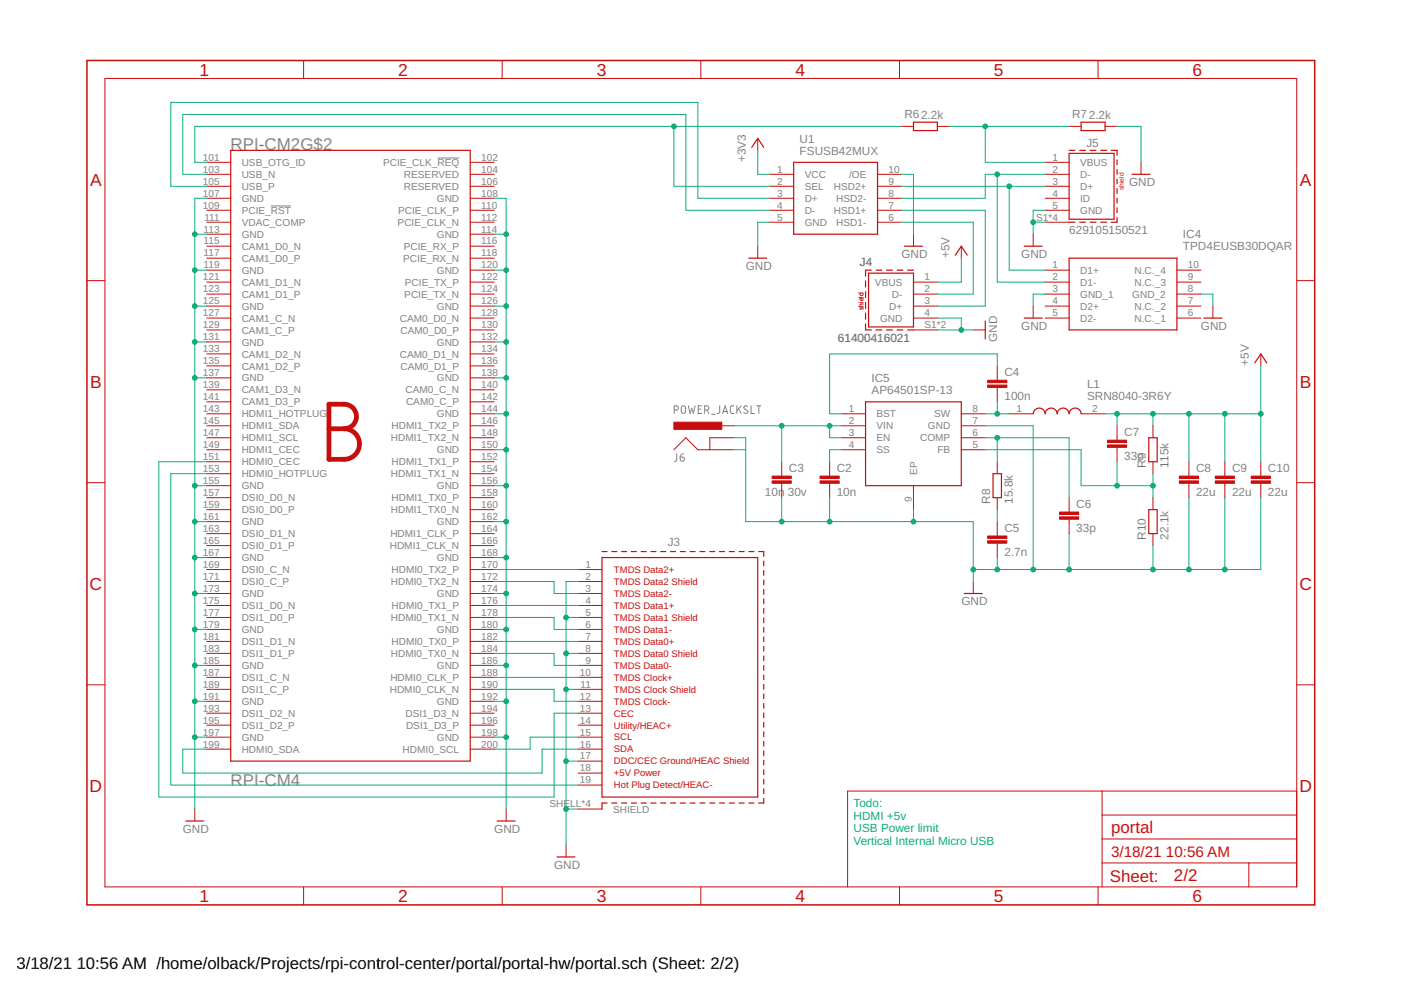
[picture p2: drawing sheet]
<svg xmlns="http://www.w3.org/2000/svg" width="297mm" height="210mm" viewBox="0 0 297 210" stroke-linecap="round" stroke-linejoin="round" font-family="sans-serif">
<g fill="none" stroke="#808080" stroke-width=".21">
<path d="M92.7 33.5h4.7M57.4 43.7h4.3M143 87h.4a.46 .46 0 0 0 .4-.5 .46 .46 0 0 0-.4-.5h-.4v1.7M143.5 96.2v1.4l-.5 .2M144.2 96.9h.5a.45 .45 0 0 1 .4 .5 .45 .45 0 0 1-.5 .4 .45 .45 0 0 1-.4-.4zM144.6 86.2l.3-.2 .3 .2 .2 1a.46 .46 0 0 1-.5 .5 .46 .46 0 0 1-.5-.5zM144.9 96.2l-.4 .1-.3 .6M145.9 86l.4 1.7 .4-1.1 .3 1.1 .4-1.7M148 86.8h.6M148.8 86h-.8v1.7h.8M149.4 87h.5a.46 .46 0 0 0 .4-.5 .46 .46 0 0 0-.4-.5h-.5v1.7M149.9 87l.4 .7"/>
<path d="M150.9 87.8h.7M152.6 86v1.4l-.6 .3M153.2 87.7l.6-1.7 .5 1.7M153.3 87.2h.9M155.6 86l-.5 .1-.2 .3v1l.3 .3h.4M156.2 86v1.7M156.6 86.7l.5 1M157.1 86l-.9 1M158.5 86.2l-.2-.1a.37 .37 0 0 0-.5 .1 .37 .37 0 0 0 .1 .5l.5 .3a.37 .37 0 0 1 .1 .5 .37 .37 0 0 1-.5 .1l-.3-.2M159.2 86v1.7h.8M160.4 86h.9M160.9 86v1.7"/>
</g>
<g fill="none" stroke="#c90d0c" stroke-width=".21">
<path d="M22.2 16.6h252.7v171.4h-252.7zM64.4 12.8v3.8M106.5 12.8v3.8M148.6 12.8v3.8M190.7 12.8v3.8M232.8 12.8v3.8M43.8 34.4h5.1M43.8 37h5.1M43.8 39.5h5.1M99.7 34.4h5.1M99.7 37h5.1M99.7 39.5h5.1"/>
<path d="M160.7 29.3v2.6M163.2 37h5.1M163.2 39.5h5.1M186.1 37h5M186.1 39.5h5M191.1 26.8h2.6M198.7 26.8h2.6M221.6 34.4h5.1M221.6 37h5.1M221.6 39.5h5.1M226.7 26.8h2.5M234.3 26.8h2.5"/>
<path d="M241.9 34.4v2.6M18.4 59.5h3.8M43.8 52.2h5.1M43.8 54.7h5.1M43.8 59.8h5.1M43.8 42h5.1M43.8 49.7h5.1M43.8 57.3h5.1M43.8 44.6h5.1M43.8 47.1h5.1M99.7 52.2h5.1M99.7 54.7h5.1"/>
<path d="M99.7 59.8h5.1M99.7 42h5.1M99.7 49.7h5.1M99.7 57.3h5.1M99.7 44.6h5.1M99.7 47.1h5.1M160.7 52.2v2.5M163.2 42h5.1M163.2 44.6h5.1M163.2 47.1h5.1M186.1 42h5M186.1 44.6h5"/>
<path d="M186.1 47.1h5M193.7 59.8h5M193.7 49.7v2.5M203.8 52.2v2.5M219.1 49.7v2.5M221.6 59.8h5.1M221.6 42h5.1M221.6 57.3h5.1M221.6 44.6h5.1M221.6 47.1h5.1M249.5 59.8h5.1M249.5 57.3h5.1"/>
<path d="M274.9 59.5h3.8M43.8 67.4h5.1M43.8 70h5.1M43.8 75h5.1M43.8 77.6h5.1M43.8 62.4h5.1M43.8 64.9h5.1M43.8 72.5h5.1M99.7 67.4h5.1M99.7 70h5.1M99.7 75h5.1M99.7 77.6h5.1"/>
<path d="M99.7 62.4h5.1M99.7 64.9h5.1M99.7 72.5h5.1M193.7 67.4h5M193.7 70h5M193.7 62.4h5M193.7 64.9h5M206.4 70h2.5M211.4 77.6v3M219.1 64.9v2.5M221.6 67.4h5.1M221.6 62.4h5.1"/>
<path d="M221.6 64.9h5.1M249.5 67.4h5.1M249.5 62.4h5.1M249.5 64.9h5.1M257.2 64.9v2.5M267.3 75v2.6M43.8 82.7h5.1M43.8 85.2h5.1M43.8 80.1h5.1M43.8 87.7h5.1M43.8 95.4h5.1M43.8 97.9h5.1"/>
<path d="M43.8 92.8h5.1M43.8 90.3h5.1M99.7 82.7h5.1M99.7 85.2h5.1M99.7 80.1h5.1M99.7 87.7h5.1M99.7 95.4h5.1M99.7 97.9h5.1M99.7 92.8h5.1M99.7 90.3h5.1M142.9 95.4l2.5-2.6 2.6 2.6h7.6M153 90.3h2.6"/>
<path d="M155.6 92.8h-5.1v2.6M165.7 97.9v3M175.9 97.9v3M178.4 87.7h5.1M178.4 95.4h5.1M178.4 92.8h5.1M178.4 90.3h5.1M203.8 87.7h5.1M203.8 95.4h5.1M203.8 92.8h5.1M203.8 90.3h5.1M211.4 82.1v3.1"/>
<path d="M211.4 97.9v2.5M214 87.7h5.1M229.2 87.7h5.1M236.8 90.3v3M236.8 94.8v3.1M244.5 90.3v2.5M244.5 97.9v2.5M252.1 97.9v3M259.7 97.9v3M267.3 97.9v3M18.4 102.3h3.8M43.8 105.5h5.1"/>
<path d="M43.8 108.1h5.1M43.8 113.1h5.1M43.8 115.7h5.1M43.8 103h5.1M43.8 110.6h5.1M43.8 118.2h5.1M43.8 100.4h5.1M99.7 105.5h5.1M99.7 108.1h5.1M99.7 113.1h5.1M99.7 115.7h5.1M99.7 103h5.1"/>
<path d="M99.7 110.6h5.1M99.7 118.2h5.1M99.7 100.4h5.1M165.7 102.5v3M175.9 102.5v3M193.7 103v5.1M211.4 105.5v2.6M211.4 110.6v3M211.4 115.2v3M226.7 105.5v3.1M226.7 110.1v3M244.5 105.5v2.6"/>
<path d="M244.5 113.1v2.6M252.1 102.5v3M259.7 102.5v3M267.3 102.5v3M274.9 102.3h3.8M43.8 120.8h5.1M43.8 123.3h5.1M43.8 128.4h5.1M43.8 130.9h5.1M43.8 136h5.1M43.8 138.5h5.1M43.8 125.8h5.1"/>
<path d="M43.8 133.5h5.1M99.7 120.8h5.1M99.7 123.3h5.1M99.7 128.4h5.1M99.7 130.9h5.1M99.7 136h5.1M99.7 138.5h5.1M99.7 125.8h5.1M99.7 133.5h5.1M122.6 120.8h5M122.6 123.3h5M122.6 128.4h5"/>
<path d="M122.6 130.9h5M122.6 136h5M122.6 138.5h5M122.6 125.8h5M122.6 133.5h5M206.4 123.3v2.5M18.4 145.2h3.8M43.8 143.6h5.1M43.8 146.2h5.1M43.8 151.2h5.1M43.8 153.8h5.1M43.8 141.1h5.1"/>
<path d="M43.8 148.7h5.1M43.8 156.3h5.1M43.8 158.8h5.1M99.7 143.6h5.1M99.7 146.2h5.1M99.7 151.2h5.1M99.7 153.8h5.1M99.7 141.1h5.1M99.7 148.7h5.1M99.7 156.3h5.1M99.7 158.8h5.1M122.6 143.6h5"/>
<path d="M122.6 146.2h5M122.6 151.2h5M122.6 153.8h5M122.6 141.1h5M122.6 148.7h5M122.6 156.3h5M122.6 158.8h5M274.9 145.2h3.8M41.3 171.5v2.6M107.3 171.5v2.6M120 179.2v2.5M122.6 161.4h5"/>
<path d="M122.6 163.9h5M122.6 166.5h5M122.6 171.5h5M233.7 167.7v20.3M233.7 177.9h41.2M233.7 172.8h41.2M274.9 167.7h-95.2v20.3M64.4 188v3.9M106.5 188v3.9M148.6 188v3.9M190.7 188v3.9M232.8 188v3.9"/>
<path d="M233.7 183h41.2M264.8 183v5"/>
</g>
<path d="M18.4 12.8h260.3v179.1h-260.3z" fill="none" stroke="#c90d0c" stroke-width=".32"/>
<g fill="none" stroke="#c90d0c" stroke-width=".25">
<path d="M48.9 31.9h50.8v129.5h-50.8zM159.4 31.2l1.3-1.9 1.2 1.9M168.3 34.4h17.8v15.3h-17.8zM193.7 25.9h5v1.8h-5zM226.7 31.9h1.2M226.7 32.5h9.5v14h-9.5zM228.9 31.9h1.2M229.2 25.9h5.1v1.8h-5.1zM231.1 31.9h1.3M233.4 31.9h1.2M235.6 31.9h1.2v1M236.8 33.9v1"/>
<path d="M236.8 35.9v1.1M236.8 38v1M236.8 40v1M240 37h3.8M158.7 54.7h3.9M183.5 59.5v1.3M184.1 57.9h9.6v11.4h-9.6zM184.7 57.3h-1.2v1.2M185.7 57.3h1.3M188 57.3h1.2M190.2 57.3h1.2M191.8 52.2h3.8"/>
<path d="M192.4 57.3h1.3M202.5 54.1l1.3-1.9 1.3 1.9M217.1 52.2h3.9M226.7 54.7h22.8v15.3h-22.8zM226.7 47.1h1.2M228.9 47.1h1.2M231.1 47.1h1.3M233.4 47.1h1.2M236.8 42v1.1M236.8 44v1.1M236.8 46.1v1h-1.2M183.5 61.8v1.3"/>
<path d="M183.5 64.1v1.3M183.5 66.4v1.3M183.5 68.7v1.3h1.2M185.7 70h1.3M188 70h1.2M190.2 70h1.2M192.4 70h1.3M208.9 68.1v3.8M217.1 67.4h3.9M255.2 67.4h3.9M266 76.9l1.3-1.9 1.3 1.9M183.5 85.2h20.3v17.8h-20.3z"/>
<path d="M219.1 87.7a1.27 1.27 0 0 1 1.2-1.2 1.27 1.27 0 0 1 1.3 1.2 1.27 1.27 0 0 1 1.3-1.2 1.27 1.27 0 0 1 1.2 1.2 1.27 1.27 0 0 1 1.3-1.2 1.27 1.27 0 0 1 1.3 1.2 1.27 1.27 0 0 1 1.2-1.2 1.27 1.27 0 0 1 1.3 1.2M243.6 92.8h1.7v5.1h-1.7zM127.6 118.2h33.1v50.8h-33.1zM127.6 116.9h1.1M129.7 116.9h1.1M131.8 116.9h1.1M133.9 116.9h1M135.9 116.9h1.1M138 116.9h1.1M140.1 116.9h1.1M142.2 116.9h1M144.3 116.9h1"/>
<path d="M146.3 116.9h1.1M148.4 116.9h1.1M150.5 116.9h1.1M152.5 116.9h1.1M154.6 116.9h1.1M156.7 116.9h1.1M158.8 116.9h1.1M160.8 116.9h1.1v1.1M161.9 119v1M210.5 100.4h1.8v5.1h-1.8zM243.6 108.1h1.7v5h-1.7zM161.9 121v1"/>
<path d="M161.9 123v1M161.9 125v1M161.9 127v1M161.9 129v1M161.9 131v1M161.9 133v1M161.9 135v1.1M161.9 137.1v1M161.9 139.1v1M204.4 125.8h3.9M161.9 141.1v1M161.9 143.1v1"/>
<path d="M161.9 145.1v1M161.9 147.1v1M161.9 149.1v1.1M161.9 151.2v1M161.9 153.2v1M161.9 155.2v1M161.9 157.2v1M161.9 159.2v1M39.4 174.1h3.8M105.4 174.1h3.8M128.7 170.3h-1.1v1.2M129.7 170.3h1.1"/>
<path d="M131.8 170.3h1.1M133.9 170.3h1M135.9 170.3h1.1M138 170.3h1.1M140.1 170.3h1.1M142.2 170.3h1M144.3 170.3h1M146.3 170.3h1.1M148.4 170.3h1.1M150.5 170.3h1.1M152.5 170.3h1.1M154.6 170.3h1.1"/>
<path d="M156.7 170.3h1.1M158.8 170.3h1.1M161.9 161.2v1M161.9 163.2v1M161.9 165.2v1M161.9 167.2v1.1M161.9 169.2v1.1h-1.1M118.1 181.7h3.8"/>
</g>
<path d="M69.7 85.7h3.3a2.6 2.6 0 0 1 2.6 2.6 2.6 2.6 0 0 1-2.6 2.6 3.2 3.2 0 0 1 3.2 3.2 3.2 3.2 0 0 1-3.2 3.3h-3.3zM69.7 90.9h3.3" fill="none" stroke="#c90d0c" stroke-width="1"/>
<g fill="#c90d0c" stroke="#c90d0c" stroke-width=".21">
<path d="M142.9 89.5h10.1v1.5h-10.1z"/>
<path d="M173.9 102h4v.5h-4z"/>
<path d="M173.9 100.9h4v.6h-4z"/>
<path d="M163.7 102h4.1v.5h-4.1z"/>
<path d="M163.7 100.9h4.1v.6h-4.1z"/>
<path d="M209.4 81.6h4.1v.5h-4.1z"/>
<path d="M209.4 80.6h4.1v.5h-4.1z"/>
<path d="M209.4 114.7h4.1v.5h-4.1z"/>
<path d="M209.4 113.6h4.1v.6h-4.1z"/>
<path d="M224.6 109.6h4.1v.5h-4.1z"/>
<path d="M224.6 108.6h4.1v.5h-4.1z"/>
<path d="M234.8 94.3h4.1v.5h-4.1z"/>
<path d="M234.8 93.3h4.1v.5h-4.1z"/>
<path d="M250 102h4.1v.5h-4.1z"/>
<path d="M250 100.9h4.1v.6h-4.1z"/>
<path d="M257.7 102h4v.5h-4z"/>
<path d="M257.7 100.9h4v.6h-4z"/>
<path d="M265.3 102h4v.5h-4z"/>
<path d="M265.3 100.9h4v.6h-4z"/>
</g>
<g fill="none" stroke="#0dab76" stroke-width=".21">
<path d="M43.8 39.5h-7.6v-17.8h111.8v20.3h15.2M43.8 37h-5v-12.7h106.6v20.3h17.8M142.9 26.8v12.7h20.3M160.7 31.9v5.1h2.5M191.1 26.8h-149.8v7.6h2.5M191.1 37h2.6v12.7M191.1 39.5h30.5M201.3 26.8h25.4M208.9 26.8v7.6h12.7M211.4 37v22.8h10.2M214 39.5v17.8h7.6M221.6 37h-12.7v5h-17.8"/>
<path d="M236.8 26.8h5.1v7.6M41.3 49.7h2.5M41.3 57.3h2.5M43.8 42h-2.5v129.5M104.8 42h2.5v129.5M104.8 49.7h2.5M104.8 57.3h2.5M163.2 47.1h-2.5v5.1M191.1 44.6h17.8v20.3h-10.2M191.1 47.1h15.3v15.3h-7.7M203.8 54.7v5.1h-5.1M219.1 47.1h2.5"/>
<path d="M221.6 44.6h-2.5v5.1M41.3 64.9h2.5M41.3 72.5h2.5M104.8 64.9h2.5M104.8 72.5h2.5M198.7 70h7.7M198.7 67.4h5.1v2.6M211.4 77.6v-2.6h-35.5v12.7h2.5M221.6 62.4h-2.5v2.5M254.6 62.4h2.6v2.5M267.3 77.6v20.3M41.3 80.1h2.5"/>
<path d="M43.8 97.9h-10.1v71.1h83.8v-17.8h5.1M104.8 80.1h2.5M104.8 95.4h2.5M104.8 87.7h2.5M155.6 92.8h2.5v17.8h48.3v12.7M155.6 95.4h2.5M155.6 90.3h22.8M165.7 90.3v7.6M175.9 90.3v2.5h2.5M178.4 95.4h-2.5v2.5M208.9 95.4h20.3v7.6h15.3M208.9 87.7h5.1"/>
<path d="M208.9 90.3h10.2v30.5M208.9 92.8h17.8v12.7M211.4 85.2v2.5M211.4 92.8v5.1M234.3 87.7h33M236.8 87.7v2.6M236.8 97.9v5.1M244.5 87.7v2.6M252.1 87.7v10.2M259.7 87.7v10.2M41.3 103h2.5M41.3 110.6h2.5"/>
<path d="M41.3 118.2h2.5M43.8 100.4h-7.6v66.1h86.4M104.8 103h2.5M104.8 110.6h2.5M104.8 118.2h2.5M165.7 105.5v5.1M175.9 105.5v5.1M193.7 108.1v2.5M211.4 108.1v2.5M211.4 118.2v2.6M226.7 113.1v7.7M244.5 100.4v5.1"/>
<path d="M244.5 115.7v5.1M252.1 105.5v15.3M259.7 105.5v15.3M267.3 105.5v15.3h-60.9M41.3 125.8h2.5M41.3 133.5h2.5M104.8 125.8h2.5M104.8 123.3h12.7v2.5h5.1M104.8 133.5h2.5M104.8 130.9h12.7v2.6h5.1M104.8 138.5h12.7v2.6h5.1M104.8 120.8h17.8"/>
<path d="M104.8 136h17.8M104.8 128.4h17.8M120 130.9h2.6M120 138.5h2.6M122.6 123.3h-2.6v55.9M41.3 141.1h2.5M41.3 148.7h2.5M41.3 156.3h2.5M43.8 158.8h-5v5.1h76.1v-5.1h7.7M104.8 141.1h2.5M104.8 148.7h2.5M104.8 146.2h12.7v2.5h5.1"/>
<path d="M104.8 156.3h2.5M104.8 143.6h17.8M120 146.2h2.6M122.6 156.3h-10.2v2.5h-7.6M120 161.4h2.6M120 171.5h2.6"/>
</g>
<g fill="#0dab76" stroke="#0dab76" stroke-width=".21">
<circle cx="41.3" cy="49.7" r=".51"/>
<circle cx="41.3" cy="57.3" r=".51"/>
<circle cx="41.3" cy="64.9" r=".51"/>
<circle cx="41.3" cy="72.5" r=".51"/>
<circle cx="41.3" cy="80.1" r=".51"/>
<circle cx="41.3" cy="103" r=".51"/>
<circle cx="41.3" cy="110.6" r=".51"/>
<circle cx="41.3" cy="118.2" r=".51"/>
<circle cx="41.3" cy="125.8" r=".51"/>
<circle cx="41.3" cy="133.5" r=".51"/>
<circle cx="41.3" cy="141.1" r=".51"/>
<circle cx="41.3" cy="148.7" r=".51"/>
<circle cx="41.3" cy="156.3" r=".51"/>
<circle cx="107.3" cy="156.3" r=".51"/>
<circle cx="107.3" cy="148.7" r=".51"/>
<circle cx="107.3" cy="141.1" r=".51"/>
<circle cx="107.3" cy="133.5" r=".51"/>
<circle cx="107.3" cy="125.8" r=".51"/>
<circle cx="107.3" cy="118.2" r=".51"/>
<circle cx="107.3" cy="110.6" r=".51"/>
<circle cx="107.3" cy="103" r=".51"/>
<circle cx="107.3" cy="95.4" r=".51"/>
<circle cx="107.3" cy="87.7" r=".51"/>
<circle cx="107.3" cy="80.1" r=".51"/>
<circle cx="107.3" cy="72.5" r=".51"/>
<circle cx="107.3" cy="64.9" r=".51"/>
<circle cx="107.3" cy="57.3" r=".51"/>
<circle cx="107.3" cy="49.7" r=".51"/>
<circle cx="219.1" cy="47.1" r=".51"/>
<circle cx="203.8" cy="70" r=".51"/>
<circle cx="120" cy="130.9" r=".51"/>
<circle cx="120" cy="138.5" r=".51"/>
<circle cx="120" cy="146.2" r=".51"/>
<circle cx="120" cy="161.4" r=".51"/>
<circle cx="120" cy="171.5" r=".51"/>
<circle cx="165.7" cy="110.6" r=".51"/>
<circle cx="175.9" cy="110.6" r=".51"/>
<circle cx="193.7" cy="110.6" r=".51"/>
<circle cx="219.1" cy="120.8" r=".51"/>
<circle cx="226.7" cy="120.8" r=".51"/>
<circle cx="244.5" cy="120.8" r=".51"/>
<circle cx="252.1" cy="120.8" r=".51"/>
<circle cx="259.7" cy="120.8" r=".51"/>
<circle cx="211.4" cy="120.8" r=".51"/>
<circle cx="206.4" cy="120.8" r=".51"/>
<circle cx="214" cy="39.5" r=".51"/>
<circle cx="211.4" cy="37" r=".51"/>
<circle cx="142.9" cy="26.8" r=".51"/>
<circle cx="236.8" cy="87.7" r=".51"/>
<circle cx="244.5" cy="87.7" r=".51"/>
<circle cx="252.1" cy="87.7" r=".51"/>
<circle cx="259.7" cy="87.7" r=".51"/>
<circle cx="267.3" cy="87.7" r=".51"/>
<circle cx="208.9" cy="26.8" r=".51"/>
<circle cx="175.9" cy="90.3" r=".51"/>
<circle cx="165.7" cy="90.3" r=".51"/>
<circle cx="211.4" cy="87.7" r=".51"/>
<circle cx="211.4" cy="92.8" r=".51"/>
<circle cx="236.8" cy="103" r=".51"/>
<circle cx="244.5" cy="103" r=".51"/>
</g>
<g font-size="3.7" fill="#c90d0c">
<text x="42.3" y="16">1</text>
<text x="84.4" y="16">2</text>
<text x="126.5" y="16">3</text>
<text x="168.6" y="16">4</text>
<text x="210.7" y="16">5</text>
<text x="252.9" y="16">6</text>
<text x="19.1" y="39.4">A</text>
<text x="275.6" y="39.4">A</text>
<text x="19.1" y="82.2">B</text>
<text x="275.6" y="82.2">B</text>
<text x="19" y="125.1">C</text>
<text x="275.5" y="125.1">C</text>
<text x="19" y="167.9">D</text>
<text x="275.5" y="167.9">D</text>
<text x="42.3" y="191.2">1</text>
<text x="84.4" y="191.2">2</text>
<text x="126.5" y="191.2">3</text>
<text x="168.6" y="191.2">4</text>
<text x="210.7" y="191.2">5</text>
<text x="252.9" y="191.2">6</text>
</g>
<g font-size="3.6" fill="#808080">
<text x="48.9" y="31.7">RPI-CM2G$2</text>
<text x="48.9" y="166.6">RPI-CM4</text>
</g>
<g font-size="3.6" fill="#c90d0c">
<text x="235.6" y="176.6">portal</text>
<text x="235.3" y="186.9">Sheet:</text>
<text x="248.9" y="186.8">2/2</text>
</g>
<g font-size="3.5">
<text x="3.5" y="205.4">3/18/21</text>
<text x="16.3" y="205.4">10:56 AM /home/olback/Projects/rpi-control-center/portal/portal-hw/portal.sch (Sheet: 2/2)</text>
</g>
<g font-size="3.2" fill="#c90d0c">
<text x="235.6" y="181.7">3/18/21</text>
<text x="247.2" y="181.7">10:56 AM</text>
</g>
<g font-size="2.5" fill="#808080">
<text x="191.7" y="25">R62.2k</text>
<text x="227.3" y="25">R72.2k</text>
<text x="158.1" y="34.4" transform="rotate(-90 158.1 34.4)">+3V3</text>
<text x="169.5" y="32.8">FSUSB42MUX</text>
<text x="169.5" y="30.2">U1</text>
<text x="230.3" y="31.1">J5</text>
<text x="239.4" y="39.5">GND</text>
<text x="226.7" y="49.7">629105150521</text>
<text x="250.8" y="53.1">TPD4EUSB30DQAR</text>
<text x="250.8" y="50.5">IC4</text>
<text x="158.1" y="57.3">GND</text>
<text x="182.3" y="56.5">J4</text>
<text x="191.1" y="54.7">GND</text>
<text x="201.3" y="54.7" transform="rotate(-90 201.3 54.7)">+5V</text>
<text x="216.5" y="54.7">GND</text>
<text x="216.5" y="70">GND</text>
<text x="254.6" y="70">GND</text>
<text x="177.7" y="72.6">61400416021</text>
<text x="211.4" y="72.5" transform="rotate(-90 211.4 72.5)">GND</text>
<text x="264.8" y="77.6" transform="rotate(-90 264.8 77.6)">+5V</text>
<text x="184.8" y="83.6">AP64501SP-13</text>
<text x="184.8" y="81">IC5</text>
<text x="213" y="79.7">C4</text>
<text x="230.5" y="82.3">L1</text>
<text x="213" y="84.8">100n</text>
<text x="230.5" y="84.8">SRN8040-3R6Y</text>
<text x="238.4" y="92.4">C7</text>
<text x="167.3" y="100.1">C3</text>
<text x="177.4" y="100.1">C2</text>
<text x="238.4" y="97.5">33p</text>
<text x="243" y="99.2" transform="rotate(-90 243 99.2)">R9</text>
<text x="247.8" y="99.2" transform="rotate(-90 247.8 99.2)">115k</text>
<text x="253.6" y="100.1">C8</text>
<text x="261.2" y="100.1">C9</text>
<text x="268.8" y="100.1">C10</text>
<text x="162.2" y="105.1">10n</text>
<text x="167" y="105.1">30v</text>
<text x="177.4" y="105.1">10n</text>
<text x="209.9" y="106.8" transform="rotate(-90 209.9 106.8)">R8</text>
<text x="214.7" y="106.8" transform="rotate(-90 214.7 106.8)">15.8k</text>
<text x="228.2" y="107.7">C6</text>
<text x="253.6" y="105.1">22u</text>
<text x="261.2" y="105.1">22u</text>
<text x="268.8" y="105.1">22u</text>
<text x="213" y="112.8">C5</text>
<text x="228.2" y="112.8">33p</text>
<text x="141.6" y="115.7">J3</text>
<text x="213" y="117.8">2.7n</text>
<text x="243" y="114.4" transform="rotate(-90 243 114.4)">R10</text>
<text x="247.8" y="114.4" transform="rotate(-90 247.8 114.4)">22.1k</text>
<text x="203.8" y="128.4">GND</text>
<text x="38.8" y="176.6">GND</text>
<text x="104.8" y="176.6">GND</text>
<text x="117.5" y="184.2">GND</text>
</g>
<g font-size="2.5" fill="#0dab76">
<text x="181" y="171.2">Todo:</text>
<text x="181" y="173.8">HDMI +5v</text>
<text x="181" y="176.5">USB Power limit</text>
<text x="181" y="179.2">Vertical Internal Micro USB</text>
</g>
<g font-size="2.1" fill="#808080">
<text x="43" y="34.1">101</text>
<text x="51.2" y="35.2">USB_OTG_ID</text>
<text x="81.2" y="35.2">PCIE_CLK_REQ</text>
<text x="102" y="34.1">102</text>
<text x="223.2" y="34.1">1</text>
<text x="229" y="35.2">VBUS</text>
<text x="43" y="41.7">107</text>
<text x="43" y="36.6">103</text>
<text x="43" y="39.1">105</text>
<text x="51.2" y="37.7">USB_N</text>
<text x="51.2" y="40.3">USB_P</text>
<text x="85.6" y="37.7">RESERVED</text>
<text x="85.6" y="40.3">RESERVED</text>
<text x="102" y="41.7">108</text>
<text x="102" y="36.6">104</text>
<text x="102" y="39.1">106</text>
<text x="164.7" y="36.6">1</text>
<text x="164.7" y="39.1">2</text>
<text x="164.7" y="41.7">3</text>
<text x="170.6" y="37.7">VCC</text>
<text x="170.6" y="40.3">SEL</text>
<text x="176.8" y="40.3">HSD2+</text>
<text x="180" y="37.7">/OE</text>
<text x="188.4" y="36.6">10</text>
<text x="188.4" y="39.1">9</text>
<text x="188.4" y="41.7">8</text>
<text x="223.2" y="41.7">4</text>
<text x="223.2" y="39.1">3</text>
<text x="223.2" y="36.6">2</text>
<text x="229" y="40.3">D+</text>
<text x="229" y="37.7">D-</text>
<text x="43" y="44.2">109</text>
<text x="43.3" y="46.8">111</text>
<text x="51.2" y="42.8">GND</text>
<text x="51.2" y="45.3">PCIE_RST</text>
<text x="51.2" y="47.9">VDAC_COMP</text>
<text x="84.3" y="47.9">PCIE_CLK_N</text>
<text x="84.4" y="45.3">PCIE_CLK_P</text>
<text x="92.6" y="42.8">GND</text>
<text x="102" y="46.8">112</text>
<text x="102" y="44.2">110</text>
<text x="164.7" y="44.2">4</text>
<text x="164.7" y="46.8">5</text>
<text x="170.6" y="42.8">D+</text>
<text x="170.6" y="45.3">D-</text>
<text x="170.6" y="47.9">GND</text>
<text x="176.8" y="45.3">HSD1+</text>
<text x="177.3" y="42.8">HSD2-</text>
<text x="177.3" y="47.9">HSD1-</text>
<text x="188.4" y="44.2">7</text>
<text x="188.4" y="46.8">6</text>
<text x="219.7" y="46.8">S1*4</text>
<text x="223.2" y="44.2">5</text>
<text x="229" y="45.3">GND</text>
<text x="229" y="42.8">ID</text>
<text x="43.2" y="51.8">115</text>
<text x="43.2" y="49.3">113</text>
<text x="51.2" y="53">CAM1_D0_N</text>
<text x="51.2" y="50.4">GND</text>
<text x="85.6" y="53">PCIE_RX_P</text>
<text x="92.6" y="50.4">GND</text>
<text x="102" y="49.3">114</text>
<text x="102" y="51.8">116</text>
<text x="43" y="59.5">121</text>
<text x="43.2" y="54.4">117</text>
<text x="43.2" y="56.9">119</text>
<text x="51.2" y="55.5">CAM1_D0_P</text>
<text x="51.2" y="58">GND</text>
<text x="85.5" y="55.5">PCIE_RX_N</text>
<text x="92.6" y="58">GND</text>
<text x="102" y="56.9">120</text>
<text x="102" y="54.4">118</text>
<text x="102" y="59.5">122</text>
<text x="196" y="59.5">1</text>
<text x="223.2" y="56.9">1</text>
<text x="223.2" y="59.5">2</text>
<text x="229" y="58">D1+</text>
<text x="240.6" y="58">N.C._4</text>
<text x="251.9" y="59.5">9</text>
<text x="251.9" y="56.9">10</text>
<text x="43" y="62">123</text>
<text x="43" y="64.5">125</text>
<text x="51.2" y="60.6">CAM1_D1_N</text>
<text x="51.2" y="63.1">CAM1_D1_P</text>
<text x="51.2" y="65.6">GND</text>
<text x="85.7" y="63.1">PCIE_TX_N</text>
<text x="85.9" y="60.6">PCIE_TX_P</text>
<text x="92.6" y="65.6">GND</text>
<text x="102" y="64.5">126</text>
<text x="102" y="62">124</text>
<text x="185.5" y="60.6">VBUS</text>
<text x="188.5" y="65.6">D+</text>
<text x="189.1" y="63.1">D-</text>
<text x="196" y="64.5">3</text>
<text x="196" y="62">2</text>
<text x="223.2" y="62">3</text>
<text x="223.2" y="64.5">4</text>
<text x="229" y="60.6">D1-</text>
<text x="229" y="63.1">GND_1</text>
<text x="229" y="65.6">D2+</text>
<text x="240.1" y="63.1">GND_2</text>
<text x="240.6" y="65.6">N.C._2</text>
<text x="240.6" y="60.6">N.C._3</text>
<text x="251.9" y="64.5">7</text>
<text x="251.9" y="62">8</text>
<text x="43" y="67.1">127</text>
<text x="43" y="69.6">129</text>
<text x="51.2" y="68.2">CAM1_C_N</text>
<text x="51.2" y="70.7">CAM1_C_P</text>
<text x="84.8" y="68.2">CAM0_D0_N</text>
<text x="84.9" y="70.7">CAM0_D0_P</text>
<text x="102" y="67.1">128</text>
<text x="102" y="69.6">130</text>
<text x="186.6" y="68.2">GND</text>
<text x="196" y="67.1">4</text>
<text x="196" y="69.6">S1*2</text>
<text x="223.2" y="67.1">5</text>
<text x="229" y="68.2">D2-</text>
<text x="240.6" y="68.2">N.C._1</text>
<text x="251.9" y="67.1">6</text>
<text x="43" y="74.7">133</text>
<text x="43" y="77.2">135</text>
<text x="43" y="72.1">131</text>
<text x="51.2" y="75.8">CAM1_D2_N</text>
<text x="51.2" y="73.3">GND</text>
<text x="84.8" y="75.8">CAM0_D1_N</text>
<text x="92.6" y="73.3">GND</text>
<text x="102" y="74.7">134</text>
<text x="102" y="77.2">136</text>
<text x="102" y="72.1">132</text>
<text x="43" y="82.3">139</text>
<text x="43" y="79.8">137</text>
<text x="51.2" y="78.3">CAM1_D2_P</text>
<text x="51.2" y="83.4">CAM1_D3_N</text>
<text x="51.2" y="80.9">GND</text>
<text x="84.9" y="78.3">CAM0_D1_P</text>
<text x="86" y="83.4">CAM0_C_N</text>
<text x="92.6" y="80.9">GND</text>
<text x="102" y="82.3">140</text>
<text x="102" y="79.8">138</text>
<text x="43" y="84.8">141</text>
<text x="43" y="87.4">143</text>
<text x="43" y="89.9">145</text>
<text x="51.2" y="86">CAM1_D3_P</text>
<text x="51.2" y="88.5">HDMI1_HOTPLUG</text>
<text x="86.1" y="86">CAM0_C_P</text>
<text x="92.6" y="88.5">GND</text>
<text x="102" y="84.8">142</text>
<text x="102" y="87.4">144</text>
<text x="102" y="89.9">146</text>
<text x="180" y="87.4">1</text>
<text x="180" y="89.9">2</text>
<text x="185.8" y="88.5">BST</text>
<text x="198" y="88.5">SW</text>
<text x="206.2" y="87.4">8</text>
<text x="206.2" y="89.9">7</text>
<text x="215.5" y="87.4">1</text>
<text x="231.6" y="87.4">2</text>
<text x="43" y="95">149</text>
<text x="43" y="92.5">147</text>
<text x="51.2" y="93.6">HDMI1_SCL</text>
<text x="51.2" y="91">HDMI1_SDA</text>
<text x="82.9" y="93.6">HDMI1_TX2_N</text>
<text x="83" y="91">HDMI1_TX2_P</text>
<text x="102" y="95">150</text>
<text x="102" y="92.5">148</text>
<text x="180" y="92.5">3</text>
<text x="180" y="95">4</text>
<text x="185.8" y="91">VIN</text>
<text x="185.8" y="93.6">EN</text>
<text x="195.1" y="93.6">COMP</text>
<text x="196.7" y="91">GND</text>
<text x="206.2" y="92.5">6</text>
<text x="206.2" y="95">5</text>
<text x="43" y="97.5">151</text>
<text x="43" y="100.1">153</text>
<text x="51.2" y="98.7">HDMI0_CEC</text>
<text x="51.2" y="101.2">HDMI0_HOTPLUG</text>
<text x="51.2" y="96.1">HDMI1_CEC</text>
<text x="82.9" y="101.2">HDMI1_TX1_N</text>
<text x="83" y="98.7">HDMI1_TX1_P</text>
<text x="92.6" y="96.1">GND</text>
<text x="102" y="100.1">154</text>
<text x="102" y="97.5">152</text>
<text x="185.8" y="96.1">SS</text>
<text x="194.4" y="100.6" transform="rotate(-90 194.4 100.6)">EP</text>
<text x="198.8" y="96.1">FB</text>
<text x="43" y="105.2">157</text>
<text x="43" y="107.7">159</text>
<text x="43" y="102.6">155</text>
<text x="51.2" y="106.3">DSI0_D0_N</text>
<text x="51.2" y="103.7">GND</text>
<text x="83" y="106.3">HDMI1_TX0_P</text>
<text x="92.6" y="103.7">GND</text>
<text x="102" y="102.6">156</text>
<text x="102" y="107.7">160</text>
<text x="102" y="105.2">158</text>
<text x="193.3" y="106.5" transform="rotate(-90 193.3 106.5)">9</text>
<text x="43" y="112.8">163</text>
<text x="43" y="110.2">161</text>
<text x="51.2" y="108.8">DSI0_D0_P</text>
<text x="51.2" y="113.9">DSI0_D1_N</text>
<text x="51.2" y="111.4">GND</text>
<text x="82.8" y="113.9">HDMI1_CLK_P</text>
<text x="82.9" y="108.8">HDMI1_TX0_N</text>
<text x="92.6" y="111.4">GND</text>
<text x="102" y="110.2">162</text>
<text x="102" y="112.8">164</text>
<text x="43" y="115.3">165</text>
<text x="43" y="117.9">167</text>
<text x="51.2" y="116.4">DSI0_D1_P</text>
<text x="51.2" y="119">GND</text>
<text x="82.6" y="116.4">HDMI1_CLK_N</text>
<text x="92.6" y="119">GND</text>
<text x="102" y="117.9">168</text>
<text x="102" y="115.3">166</text>
<text x="43" y="120.4">169</text>
<text x="43" y="122.9">171</text>
<text x="43" y="125.5">173</text>
<text x="51.2" y="121.5">DSI0_C_N</text>
<text x="51.2" y="124.1">DSI0_C_P</text>
<text x="82.9" y="124.1">HDMI0_TX2_N</text>
<text x="83" y="121.5">HDMI0_TX2_P</text>
<text x="102" y="125.5">174</text>
<text x="102" y="122.9">172</text>
<text x="102" y="120.4">170</text>
<text x="124.1" y="120.4">1</text>
<text x="124.1" y="122.9">2</text>
<text x="124.1" y="125.5">3</text>
<text x="43" y="128">175</text>
<text x="43" y="130.6">177</text>
<text x="51.2" y="129.1">DSI1_D0_N</text>
<text x="51.2" y="131.7">DSI1_D0_P</text>
<text x="51.2" y="126.6">GND</text>
<text x="82.9" y="131.7">HDMI0_TX1_N</text>
<text x="83" y="129.1">HDMI0_TX1_P</text>
<text x="92.6" y="126.6">GND</text>
<text x="102" y="130.6">178</text>
<text x="102" y="128">176</text>
<text x="124.1" y="128">4</text>
<text x="124.1" y="130.6">5</text>
<text x="43" y="135.6">181</text>
<text x="43" y="133.1">179</text>
<text x="51.2" y="136.8">DSI1_D1_N</text>
<text x="51.2" y="134.2">GND</text>
<text x="83" y="136.8">HDMI0_TX0_P</text>
<text x="92.6" y="134.2">GND</text>
<text x="102" y="133.1">180</text>
<text x="102" y="135.6">182</text>
<text x="124.1" y="133.1">6</text>
<text x="124.1" y="135.6">7</text>
<text x="43" y="143.3">187</text>
<text x="43" y="138.2">183</text>
<text x="43" y="140.7">185</text>
<text x="51.2" y="139.3">DSI1_D1_P</text>
<text x="51.2" y="141.8">GND</text>
<text x="82.9" y="139.3">HDMI0_TX0_N</text>
<text x="92.6" y="141.8">GND</text>
<text x="102" y="140.7">186</text>
<text x="102" y="143.3">188</text>
<text x="102" y="138.2">184</text>
<text x="122.9" y="143.3">10</text>
<text x="124.1" y="138.2">8</text>
<text x="124.1" y="140.7">9</text>
<text x="43" y="145.8">189</text>
<text x="43" y="148.3">191</text>
<text x="51.2" y="144.4">DSI1_C_N</text>
<text x="51.2" y="146.9">DSI1_C_P</text>
<text x="51.2" y="149.4">GND</text>
<text x="82.6" y="146.9">HDMI0_CLK_N</text>
<text x="82.8" y="144.4">HDMI0_CLK_P</text>
<text x="92.6" y="149.4">GND</text>
<text x="102" y="148.3">192</text>
<text x="102" y="145.8">190</text>
<text x="122.9" y="148.3">12</text>
<text x="123.1" y="145.8">11</text>
<text x="43" y="150.9">193</text>
<text x="43" y="153.4">195</text>
<text x="43" y="155.9">197</text>
<text x="51.2" y="152">DSI1_D2_N</text>
<text x="51.2" y="154.5">DSI1_D2_P</text>
<text x="86" y="152">DSI1_D3_N</text>
<text x="86.1" y="154.5">DSI1_D3_P</text>
<text x="102" y="150.9">194</text>
<text x="102" y="153.4">196</text>
<text x="102" y="155.9">198</text>
<text x="122.9" y="150.9">13</text>
<text x="122.9" y="153.4">14</text>
<text x="122.9" y="155.9">15</text>
<text x="43" y="158.5">199</text>
<text x="51.2" y="157.1">GND</text>
<text x="51.2" y="159.6">HDMI0_SDA</text>
<text x="85.4" y="159.6">HDMI0_SCL</text>
<text x="92.6" y="157.1">GND</text>
<text x="102" y="158.5">200</text>
<text x="122.9" y="158.5">16</text>
<text x="122.9" y="161">17</text>
<text x="122.9" y="163.6">18</text>
<text x="122.9" y="166.1">19</text>
<text x="116.5" y="171.2">SHELL*4</text>
<text x="130" y="172.3">SHIELD</text>
</g>
<g font-size="2" fill="#c90d0c">
<text x="130.2" y="121.5">TMDS Data2+</text>
<text x="130.2" y="124">TMDS Data2 Shield</text>
<text x="130.2" y="126.5">TMDS Data2-</text>
<text x="130.2" y="129.1">TMDS Data1+</text>
<text x="130.2" y="131.6">TMDS Data1 Shield</text>
<text x="130.2" y="134.1">TMDS Data1-</text>
<text x="130.2" y="136.7">TMDS Data0+</text>
<text x="130.2" y="139.2">TMDS Data0 Shield</text>
<text x="130.2" y="141.8">TMDS Data0-</text>
<text x="130.2" y="144.3">TMDS Clock+</text>
<text x="130.2" y="146.8">TMDS Clock Shield</text>
<text x="130.2" y="149.4">TMDS Clock-</text>
<text x="130.2" y="151.9">CEC</text>
<text x="130.2" y="154.5">Utility/HEAC+</text>
<text x="130.2" y="157">SCL</text>
<text x="130.2" y="159.5">SDA</text>
<text x="130.2" y="162.1">DDC/CEC Ground/HEAC Shield</text>
<text x="130.2" y="164.6">+5V Power</text>
<text x="130.2" y="167.2">Hot Plug Detect/HEAC-</text>
</g>
<g font-size="1.4" fill="#c90d0c">
<text x="238.3" y="40.3" transform="rotate(-90 238.3 40.3)">shield</text>
<text x="183.1" y="65.7" transform="rotate(-90 183.1 65.7)">shield</text>
</g>
</svg>
